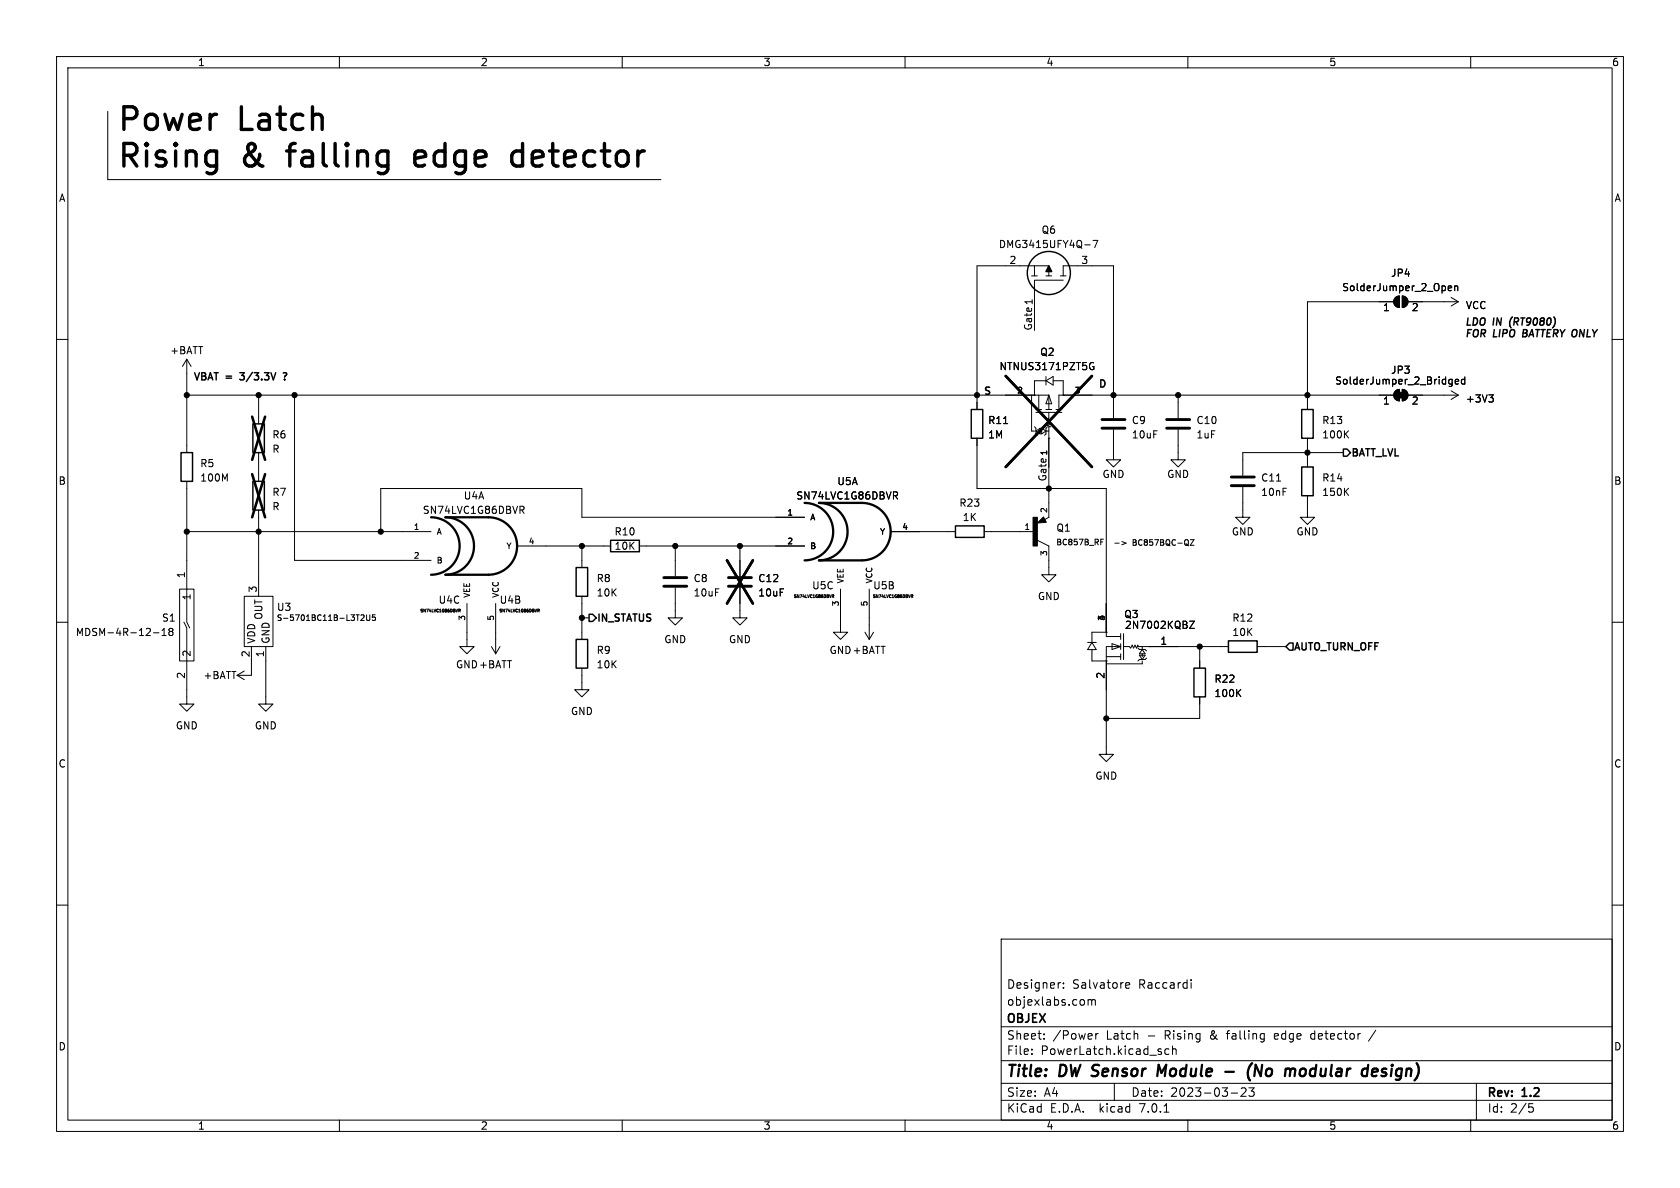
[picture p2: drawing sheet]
<svg xmlns="http://www.w3.org/2000/svg" width="297mm" height="210mm" viewBox="0 0 297 210" stroke-linecap="round" stroke-linejoin="round" font-family="sans-serif">
<g fill="none" stroke="#000" stroke-width=".18">
<path d="M10 10h277v190h-277zM12 12h273v186h-273zM19 19.7v12.1h97.8M60 10v2M110 10v2M160 10v2M210 10v2M260 10v2M10 60h2M182.4 48.8h1M182.9 47v1.8M184.9 48.8h1"/>
<path d="M185.4 48.8v-1.8h-12.7v25.4M187.5 48.8h1M188 49.5h-5.1v8.9M188 48.8v-1.8h8.8v26.9M191.8 43.3h.9M193.2 42.5h.9l-.6 1.3M246.4 53.3h-15.3v19.1M246.7 52.6l.7-.3v2.1a1.02 1.02 0 0 1-.9-.7 1.02 1.02 0 0 1 .2-1.1zM247.9 52.3a1.02 1.02 0 0 1 1 1 1.02 1.02 0 0 1-1 1.1zM248.9 53.3h8.9M256 51l.6-.2v-.2l-.4-.1-.2 .2 .1 .6h.5M256.5 52.6l1.3 .7"/>
<path d="M257.2 50.7l.2-.2 .3 .1v.8M257.2 50.5v.9M257.8 53.3l-1.3 .8M285 60h2M33 63.5v16.5M33 69.9h152.4M33 63.5l-.7 1.3M33 63.5l.8 1.3M45.7 69.9v5M52.1 69.9v29.2h24.1M172.7 77.5v8.9h22.9v26.1h2.5M182.4 69.9v6.3h.5"/>
<path d="M182.9 69.9h.1M182.9 75.4l.2 .3v1l.3 .3M183.1 76.2l.8-.5v1zM183.1 72.9h4.6M183.1 72.4h1M183.6 76.2h.5M183.6 69.9v2.5M184.1 75.7l.8 .5-.8 .5zM184.9 67.3h-2v2.6M184.9 76.2h.5M184.9 66.5v1.6M184.9 72.4h1"/>
<path d="M184.9 67.3l1.3-.8v1.6zM185.2 75.4l-.3 .3v1l-.2 .3M185.4 77.5h.1M185.4 72.9v1l-.2 .3 .5 .2-.5 .3 .5 .2-.5 .3 .5 .2h-.3v16l-.7 .5M185.4 69.9v2.5M185.4 69.9l.5 1.5h-1zM186.2 67.3h1.8v2.6M186.7 72.4h1M188 69.9h.1M192.8 64.1h.5M193.1 64.8h.3v.4l-.3 .2-.3-.1M196.8 75.9v5.4h1.3l-1.3 1.3-1.2-1.3h1.2"/>
<path d="M208.3 75.9v5.4h1.2l-1.2 1.3-1.3-1.3h1.3M208.3 69.9v4M231.1 77.5v5.1M246.4 69.9h-59.2v2.5M246.7 69.1l.7-.3v2.1a1.02 1.02 0 0 1-.9-.7 1.02 1.02 0 0 1 .2-1.1zM247.9 68.8a1.02 1.02 0 0 1 1 1.1 1.02 1.02 0 0 1-1 1zM248.9 69.9h8.9M256.4 67.1h.3M256.5 69.1l1.3 .8M256.7 67.1v1l-.2 .2M256.7 67.8l-.3 .1M257.3 67.5l.6-.1-.1-.3h-.4l-.1 .1v.6h.5"/>
<path d="M257.8 69.9l-1.3 .7M259 67.1h-.4l-.2 .2 .1 .5h.5M259 66.6v1.3M263.2 69.8h.8l-.4 .5M263.7 70.3l.3 .2v.3l-.3 .3M33 85.1v24.9l.5 1M33 94h43.2M45.7 80v5.1M45.7 90.2v15.2M91.4 96.5h16.5M91.9 89.5h.5l.2 .2-.1 .4-.6 .1M92.2 90.2l.4 .6"/>
<path d="M102.9 96.5v3.8M113 96.5h29.2M119.4 96.5v5.4M130.8 96.5v5.4M142.2 91.4h-39.3v-5h-35.6v7.6M157.5 94h11.4M158 86.9h.4l.3 .3-.1 .4h-.6M158.3 87.6l.4 .6M174 94h8.9M183.4 95.5l2 1v5.1h1.3l-1.3 1.3-1.3-1.3h1.3M194.6 95.8h.3M194.6 95.3h.5"/>
<path d="M197.1 96h.8M198.3 95.7l.8 .3-.8 .3M210.4 95.4h.7l-.7 1h.7M219.7 86.1v5.3h1.3l-1.3 1.3-1.3-1.3h1.3M231.1 87.6v3.8h1.3l-1.3 1.3-1.2-1.3h1.2M237.5 80h-17.8v4.1M10 110h2M27.1 111.9h1M28.6 112.3h.8M28.6 111.4l.4-.3v1.2M30.1 111.6l-.2-.2 .2-.3h.2l.3 .2-.3 .3M30.1 111.6l-.2 .3v.2l.2 .2h.2l.3-.2v-.2l-.3-.3"/>
<path d="M30.1 111.6h.2M31.7 104.1h2.6v12.7h-2.6zM32.5 110l.5 1v13.5h1.3l-1.3 1.2-1.3-1.2h1.3M41.9 119.4l1.3 .7M43.2 105.4h5.1v8.9h-5.1zM43.2 118.6l-1.3 .8M44.4 114.3v5.1h-2.5M47 114.3v10.2h1.3l-1.3 1.2-1.3-1.2h1.3M63.8 108.8l.4-.1 .2 .3-.6 .7h.6M64.8 108.7v.8l.2 .2 .4-.2v-.8M66.3 108.7h-.4l-.1 .5 .5-.1v.5l-.1 .1-.4-.1M81.1 107.7l.3 .1-.1 .1h-.2"/>
<path d="M81.2 107.9l.2 .3M82.5 106.7v7.6h1.3l-1.3 1.3-1.2-1.3h1.2M86.9 114.3l.7 1.3M87.6 106.7v8.9M88.4 114.3l-.8 1.3M95.1 107.7l.2 .1v.1h-.2M95.2 107.9l.1 .3M102.9 118.1v3.8h1.2l-1.2 1.3-1.3-1.3h1.3M102.9 105.4v7.6M102.9 109.2h1.2M119.4 103.9v5.3h1.2l-1.2 1.3-1.3-1.3h1.3M130.8 103.9v5.3h1.3l-1.3 1.3-1.3-1.3h1.3"/>
<path d="M147.1 105.1l.3 .1v.2h-.3M147.2 105.4l.2 .2M148.6 104.1v7.7h1.3l-1.3 1.2-1.3-1.2h1.3M152.9 111.8l.8 1.2M153.7 104.1v8.9M154.4 111.8l-.7 1.2M161.1 105.1l.3 .1-.1 .2h-.2M161.2 105.4l.2 .2M192.3 113.6h1.5M193 113.6l.8 1.2h-1.5zM193 114.8v2h2.6M195.6 116.8h.1"/>
<path d="M195.6 111.8h.1M195.6 116.1h2.5M195.6 111.8h-2.6v1.7M196.6 113.8l1.5 .5-1.5 .5zM198.1 114.3h-2.5v19.1h1.2l-1.2 1.2-1.3-1.2h1.3M198.1 112v1M198.1 113.8v1M198.1 115.6v1M198.6 114.3h1l.3 .3 .3-.6 .2 .6 .3-.6 .2 .6 .3-.6v.3h16M198.6 112v4.6M201.2 114.6l.2 .2h1l.3 .3M201.4 115.8h1l-.5 .8z"/>
<path d="M201.9 114.8l.5 .8h-1zM201.9 114.3v.5M201.9 115.6v.5M201.9 116.8v.5h-6.3M202.7 116.3l-.3 .3h-1l-.2 .2M203.2 114.3h.1M210.3 109.8h.9l-.9 1.3h.9M212.1 114.3v3.8M222.2 114.3h5.1M285 110h2M212.1 123.2v3.8h-16.5M10 160h2"/>
<path d="M285 160h2M177 166h108v32h-108zM187.4 173.7h.1M188 174.6v.1M188 173.8v.1M192.4 176.7v1M192.4 176.8l.4-.1 .2 .2M193 176.9l.2-.2 .4 .1v.9M193 176.9v.8M199 173.9l.2-.2h.3l.2 .2v.2l-.7 .1M199 174.5l.2 .2 .4-.1M210.6 173.2v.1"/>
<path d="M210.6 173.7v1M60 198v2M110 198v2M160 198v2M177 194.5h108M177 191.5h108M177 187.5h108M177 181.5h108M182.4 186.3v.1M182.4 185.5v.1M184.6 183.6v.1M184.6 182.8v.1"/>
<path d="M193.7 182.7v1M194.1 182.7l-.2 .1-.2 .2M197 191.5v3M205.8 196.6h.8M206.6 185.5l-.4-.1-.3 .3v.4l.2 .2h.5M207.3 185.5l.2-.1 .4 .1v.9M207.3 184.9v1.5M210 198v2M217.6 193.2h1.2M219.4 192.4l.6-.1 .2 .1 .1 .3-.9 1.1h.9M220.8 192.3h.9l-.5 .6 .4 .1v.7l-.2 .1h-.4l-.2-.1M223.1 182.7l.4 .1"/>
<path d="M223.5 182.7v1.2l-.1 .2-.4 .1M223.5 183.6l-.4 .1M240.5 182.7l-.3 .1M260 198v2M261 191.5v6.5M270.3 195.1h.7M270.4 195.7h.4l.3 .3-.2 .5-.5 .1"/>
</g>
<path d="M205.3 189.7l-.5-1.5-.2 2M216.6 189.5h1.5M221.4 187.9a2.35 2.35 0 0 0-.4 3.1M221.7 190.2l.3-2 .9 2M228.7 188.9l.3 .3-.1 1M242.6 189.6l.9-.2v-.4l-.2-.1-.6 .1-.2 .9 .3 .3 .5-.1" fill="none" stroke="#000" stroke-width=".4"/>
<g fill="none" stroke="#000" stroke-width=".25">
<path d="M42.4 65.9h.8M42.4 67l.1 .1M44.7 74.9h2v5.1h-2zM48.7 65.9l-.4 1.3M50.3 67v.2M50.5 65.9h-.4M50.6 66.4l-.3 .3M171.7 72.4h2v5.1h-2zM230.1 72.4h2.1v5.1h-2.1zM237.5 79.4h.6l.7 .6-.7 .6h-.6zM32 80h2v5.1h-2zM44.7 85.1h2v5.1h-2z"/>
<path d="M107.9 95.5h5.1v2h-5.1zM168.9 93h5.1v2h-5.1zM230.1 82.6h2.1v5h-2.1zM101.9 113h2v5.1h-2zM101.9 100.3h2v5.1h-2zM104.1 108.6h.7l.6 .6-.6 .7h-.7zM211.1 118.1h2v5.1h-2zM217.2 113.3h5v2h-5zM228 113.7h.6v1.2h-.6l-.7-.6z"/>
<circle cx="185.4" cy="48.3" r="3.8"/>
</g>
<path d="M194.8 75.7h4.1M194.8 74.2h4.1M206.2 75.7h4.1M206.2 74.2h4.1M217.7 85.9h4M217.7 84.3h4M117.3 103.6h4.1M117.3 102.1h4.1M128.8 103.6h4M128.8 102.1h4" fill="none" stroke="#000" stroke-width=".51"/>
<g fill="#000" stroke="#000" stroke-width=".18">
<path d="M246.7 52.6l.7-.3v2.1a1.02 1.02 0 0 1-.9-.7 1.02 1.02 0 0 1 .2-1.1zM247.9 52.3a1.02 1.02 0 0 1 1 1 1.02 1.02 0 0 1-1 1.1zM247.1 69.3h1.1v1.1h-1.1zM246.7 69.1l.7-.3v2.1a1.02 1.02 0 0 1-.9-.7 1.02 1.02 0 0 1 .2-1.1zM247.9 68.8a1.02 1.02 0 0 1 1 1.1 1.02 1.02 0 0 1-1 1zM182.6 91.4h.8v5.1h-.8zM183.4 92.5l1.1-1.1 .5 .9z"/>
<circle cx="33" cy="69.9" r=".46"/>
<circle cx="45.7" cy="69.9" r=".46"/>
<circle cx="52.1" cy="69.9" r=".46"/>
<circle cx="172.7" cy="69.9" r=".46"/>
<circle cx="196.8" cy="69.9" r=".46"/>
<circle cx="208.3" cy="69.9" r=".46"/>
<circle cx="231.1" cy="69.9" r=".46"/>
<circle cx="33" cy="94" r=".46"/>
<circle cx="45.7" cy="94" r=".46"/>
<circle cx="67.3" cy="94" r=".46"/>
<circle cx="102.9" cy="96.5" r=".46"/>
<circle cx="119.4" cy="96.5" r=".46"/>
<circle cx="130.8" cy="96.5" r=".46"/>
<circle cx="185.4" cy="86.4" r=".46"/>
<circle cx="231.1" cy="80" r=".46"/>
<circle cx="102.9" cy="109.2" r=".46"/>
<circle cx="212.1" cy="114.3" r=".46"/>
<circle cx="195.6" cy="127" r=".46"/>
</g>
<path d="M185.4 47l.5 1h-1z" fill="#000" stroke="#000" stroke-width=".25"/>
<path d="M44.6 73.7l2.3 7.6M46.9 73.7l-2.3 7.6M177.8 66.5l15.2 16.1M193 66.5l-15.2 16.1M44.6 83.8l2.3 7.6M46.9 83.8l-2.3 7.6M128.5 99.1l4.6 7.6M133.1 99.1l-4.6 7.6" fill="none" stroke="#000" stroke-width=".46"/>
<path d="M76.2 91.4a5.1 5.1 0 0 1 5.1 5.1 5.1 5.1 0 0 1-5.1 5.1M78.7 91.4h7.7a5.1 5.1 0 0 1 5 5.1 5.1 5.1 0 0 1-5 5.1h-7.7a5.1 5.1 0 0 0 5.1-5.1 5.1 5.1 0 0 0-5.1-5.1zM142.2 88.9a5.1 5.1 0 0 1 5.1 5.1 5.1 5.1 0 0 1-5.1 5.1M144.8 88.9h7.6a5.1 5.1 0 0 1 5.1 5.1 5.1 5.1 0 0 1-5.1 5.1h-7.6a5.1 5.1 0 0 0 5-5.1 5.1 5.1 0 0 0-5-5.1z" fill="none" stroke="#000" stroke-width=".41"/>
<path d="M90.9 26.9l-.4 .6v1.1l.4 .6" fill="none" stroke="#000" stroke-width=".6"/>
<g font-size="5.6">
<text x="21" y="23.4">Power</text>
<text x="42.4" y="23.4">Latch</text>
<text x="21" y="29.8">Rising</text>
<text x="43" y="29.8">&amp;</text>
<text x="51.7" y="29.8">falling</text>
<text x="74.7" y="29.8">edge</text>
<text x="92.5" y="29.8">detector</text>
</g>
<g font-size="2.8">
<text x="178" y="190.8">Title:</text>
<text x="187.4" y="190.8">DW Sensor</text>
<text x="205.9" y="190.8">Module</text>
<text x="223" y="190.8">(No</text>
<text x="230.3" y="190.8">modular</text>
<text x="244.5" y="190.8">design)</text>
</g>
<g font-size="2.1">
<text x="178" y="177.9">objexlabs.com</text>
<text x="178" y="174.9">Designer:</text>
<text x="189.6" y="174.9">Salvatore</text>
<text x="201.3" y="174.9">Raccardi</text>
<text x="178" y="183.9">Sheet:</text>
<text x="178" y="181.1">OBJEX</text>
<text x="186.2" y="183.9">/Power</text>
<text x="195.6" y="183.9">Latch</text>
<text x="202.9" y="183.9">-</text>
<text x="206" y="183.9">Rising</text>
<text x="214" y="183.9">&amp;</text>
<text x="217.1" y="183.9">falling</text>
<text x="225.6" y="183.9">edge</text>
<text x="232.1" y="183.9">detector</text>
<text x="242.5" y="183.9">/</text>
<text x="178" y="186.6">File:</text>
<text x="184" y="186.6">PowerLatch.kicad_sch</text>
<text x="178" y="196.8">KiCad</text>
<text x="178" y="194">Size:</text>
<text x="184.6" y="194">A4</text>
<text x="185.7" y="196.8">E.D.A.</text>
<text x="194.4" y="196.8">kicad</text>
<text x="200" y="194">Date:</text>
<text x="201.5" y="196.8">7.0.1</text>
<text x="206.9" y="194">2023-03-23</text>
<text x="263" y="194.2">Rev:</text>
<text x="263" y="196.8">Id:</text>
<text x="267" y="196.8">2/5</text>
<text x="269.2" y="194.2">1.2</text>
</g>
<g font-size="1.8">
<text x="35" y="11.8">1</text>
<text x="85" y="11.8">2</text>
<text x="135" y="11.8">3</text>
<text x="185" y="11.8">4</text>
<text x="235" y="11.8">5</text>
<text x="285" y="11.8">6</text>
<text x="10.4" y="35.8">A</text>
<text x="285.4" y="35.8">A</text>
<text x="184.1" y="41.5">Q6</text>
<text x="176.5" y="44">DMG3415UFY4Q-7</text>
<text x="178.4" y="46.7">2</text>
<text x="191.1" y="46.7">3</text>
<text x="237.2" y="51.6">SolderJumper_2_Open</text>
<text x="245.9" y="49.1">JP4</text>
<text x="182.5" y="58.4" transform="rotate(-90 182.5 58.4)">Gate 1</text>
<text x="244.4" y="55.2">1</text>
<text x="249.5" y="55.2">2</text>
<text x="259.1" y="57.6">LDO IN</text>
<text x="259.1" y="59.7">FOR LIPO</text>
<text x="259.1" y="54.8">VCC</text>
<text x="267.3" y="57.6">(RT9080)</text>
<text x="269.6" y="59.7">BATTERY ONLY</text>
<text x="30" y="62.8">+BATT</text>
<text x="176.6" y="65.6">NTNUS3171PZT5G</text>
<text x="183.8" y="63.1">Q2</text>
<text x="34.3" y="67.3">VBAT =</text>
<text x="43" y="67.3">3/3.3V</text>
<text x="51" y="67.3">?</text>
<text x="174" y="69.9">S</text>
<text x="194.3" y="68.6">D</text>
<text x="236" y="68.1">SolderJumper_2_Bridged</text>
<text x="244.4" y="71.8">1</text>
<text x="245.9" y="66.2">JP3</text>
<text x="249.5" y="71.8">2</text>
<text x="259.1" y="71.3">+3V3</text>
<text x="48.1" y="77.7">R6</text>
<text x="174.6" y="75.1">R11</text>
<text x="174.6" y="77.7">1M</text>
<text x="200" y="75.1">C9</text>
<text x="200" y="77.7">10uF</text>
<text x="211.5" y="75.1">C10</text>
<text x="211.5" y="77.7">1uF</text>
<text x="233.7" y="75.1">R13</text>
<text x="233.7" y="77.7">100K</text>
<text x="35.3" y="82.7">R5</text>
<text x="48.1" y="80.2">R</text>
<text x="239" y="81">BATT_LVL</text>
<text x="10.3" y="85.8">B</text>
<text x="35.3" y="85.3">100M</text>
<text x="48.1" y="87.8">R7</text>
<text x="81.9" y="88.5">U4A</text>
<text x="140.7" y="88.5">SN74LVC1G86DBVR</text>
<text x="148" y="85.9">U5A</text>
<text x="169.5" y="89.7">R23</text>
<text x="185.1" y="85.1" transform="rotate(-90 185.1 85.1)">Gate</text>
<text x="194.9" y="84.6">GND</text>
<text x="206.3" y="84.6">GND</text>
<text x="222.9" y="85.3">C11</text>
<text x="222.9" y="87.8">10nF</text>
<text x="233.7" y="85.3">R14</text>
<text x="233.7" y="87.8">150K</text>
<text x="285.3" y="85.8">B</text>
<text x="48.1" y="90.4">R</text>
<text x="74.7" y="91">SN74LVC1G86DBVR</text>
<text x="108.6" y="94.8">R10</text>
<text x="170.1" y="92.3">1K</text>
<text x="186.7" y="94.1">Q1</text>
<text x="217.7" y="94.8">GND</text>
<text x="229.1" y="94.8">GND</text>
<text x="108.6" y="97.3">10K</text>
<text x="32.8" y="102.3" transform="rotate(-90 32.8 102.3)">1</text>
<text x="33.8" y="106.2" transform="rotate(-90 33.8 106.2)">1</text>
<text x="45.5" y="104.8" transform="rotate(-90 45.5 104.8)">3</text>
<text x="77.5" y="106.9">U4C</text>
<text x="88.3" y="106.9">U4B</text>
<text x="105.4" y="103.1">R8</text>
<text x="105.4" y="105.6">10K</text>
<text x="122.6" y="103.1">C8</text>
<text x="122.6" y="105.6">10uF</text>
<text x="134" y="103.1">C12</text>
<text x="134" y="105.6">10uF</text>
<text x="143.5" y="104.3">U5C</text>
<text x="154.3" y="104.3">U5B</text>
<text x="183.4" y="106.2">GND</text>
<text x="13.3" y="112.6">MDSM-4R-12-18</text>
<text x="28.6" y="110">S1</text>
<text x="45.3" y="113.8" transform="rotate(-90 45.3 113.8)">VDD</text>
<text x="46.5" y="109.7" transform="rotate(-90 46.5 109.7)">OUT</text>
<text x="47.8" y="113.8" transform="rotate(-90 47.8 113.8)">GND</text>
<text x="48.9" y="108.1">U3</text>
<text x="105.6" y="110.2">IN_STATUS</text>
<text x="117.4" y="113.9">GND</text>
<text x="128.8" y="113.9">GND</text>
<text x="198.7" y="109.4">Q3</text>
<text x="198.8" y="111.3">2N7002KQBZ</text>
<text x="217.8" y="110">R12</text>
<text x="217.8" y="112.6">10K</text>
<text x="33.8" y="116.1" transform="rotate(-90 33.8 116.1)">2</text>
<text x="44.2" y="116.2" transform="rotate(-90 44.2 116.2)">2</text>
<text x="46.7" y="116.2" transform="rotate(-90 46.7 116.2)">1</text>
<text x="80.6" y="118.3">GND+BATT</text>
<text x="105.4" y="115.8">R9</text>
<text x="105.4" y="118.3">10K</text>
<text x="146.6" y="115.8">GND+BATT</text>
<text x="205.1" y="114">1</text>
<text x="228.8" y="115.3">AUTO_TURN_OFF</text>
<text x="32.8" y="120" transform="rotate(-90 32.8 120)">2</text>
<text x="35.9" y="120.2">+BATT</text>
<text x="195.3" y="120" transform="rotate(-90 195.3 120)">2</text>
<text x="214.6" y="120.8">R22</text>
<text x="214.6" y="123.4">100K</text>
<text x="31" y="129.1">GND</text>
<text x="45" y="129.1">GND</text>
<text x="100.9" y="126.6">GND</text>
<text x="10.3" y="135.8">C</text>
<text x="193.6" y="138">GND</text>
<text x="285.3" y="135.8">C</text>
<text x="10.3" y="185.8">D</text>
<text x="285.3" y="185.8">D</text>
<text x="35" y="199.8">1</text>
<text x="85" y="199.8">2</text>
<text x="135" y="199.8">3</text>
<text x="185" y="199.8">4</text>
<text x="235" y="199.8">5</text>
<text x="285" y="199.8">6</text>
</g>
<g font-size="1.4">
<text x="179.8" y="69.6">2</text>
<text x="189.9" y="69.6">3</text>
<text x="185.2" y="80.6" transform="rotate(-90 185.2 80.6)">1</text>
<text x="73.1" y="93.7">1</text>
<text x="77.2" y="94.7">A</text>
<text x="139.1" y="91.2">1</text>
<text x="143.3" y="92.1">A</text>
<text x="155.4" y="94.7">Y</text>
<text x="159.4" y="93.7">4</text>
<text x="181" y="93.7">1</text>
<text x="185.2" y="90.7" transform="rotate(-90 185.2 90.7)">2</text>
<text x="73.1" y="98.8">2</text>
<text x="77.2" y="99.8">B</text>
<text x="89.4" y="97.2">Y</text>
<text x="93.4" y="96.3">4</text>
<text x="139.1" y="96.3">2</text>
<text x="143.3" y="97.2">B</text>
<text x="185.2" y="98.4" transform="rotate(-90 185.2 98.4)">3</text>
<text x="186.7" y="96.5">BC857B_RF</text>
<text x="200.3" y="96.5">BC857BQC-QZ</text>
<text x="83.2" y="105.7" transform="rotate(-90 83.2 105.7)">VEE</text>
<text x="88.3" y="105.7" transform="rotate(-90 88.3 105.7)">VCC</text>
<text x="148.3" y="107.3" transform="rotate(-90 148.3 107.3)">3</text>
<text x="149.3" y="103.1" transform="rotate(-90 149.3 103.1)">VEE</text>
<text x="153.4" y="107.3" transform="rotate(-90 153.4 107.3)">5</text>
<text x="154.4" y="103.1" transform="rotate(-90 154.4 103.1)">VCC</text>
<text x="48.9" y="109.9">S-5701BC11B-L3T2U5</text>
<text x="82.3" y="109.8" transform="rotate(-90 82.3 109.8)">3</text>
<text x="87.4" y="109.8" transform="rotate(-90 87.4 109.8)">5</text>
<text x="195.3" y="109.8" transform="rotate(-90 195.3 109.8)">4</text>
</g>
<g font-size=".7">
<text x="140.3" y="105.8">SN74LVC1G86DBVR</text>
<text x="154.2" y="105.8">SN74LVC1G86DBVR</text>
<text x="74.2" y="108.4">SN74LVC1G86DBVR</text>
<text x="88.2" y="108.4">SN74LVC1G86DBVR</text>
</g>
</svg>
